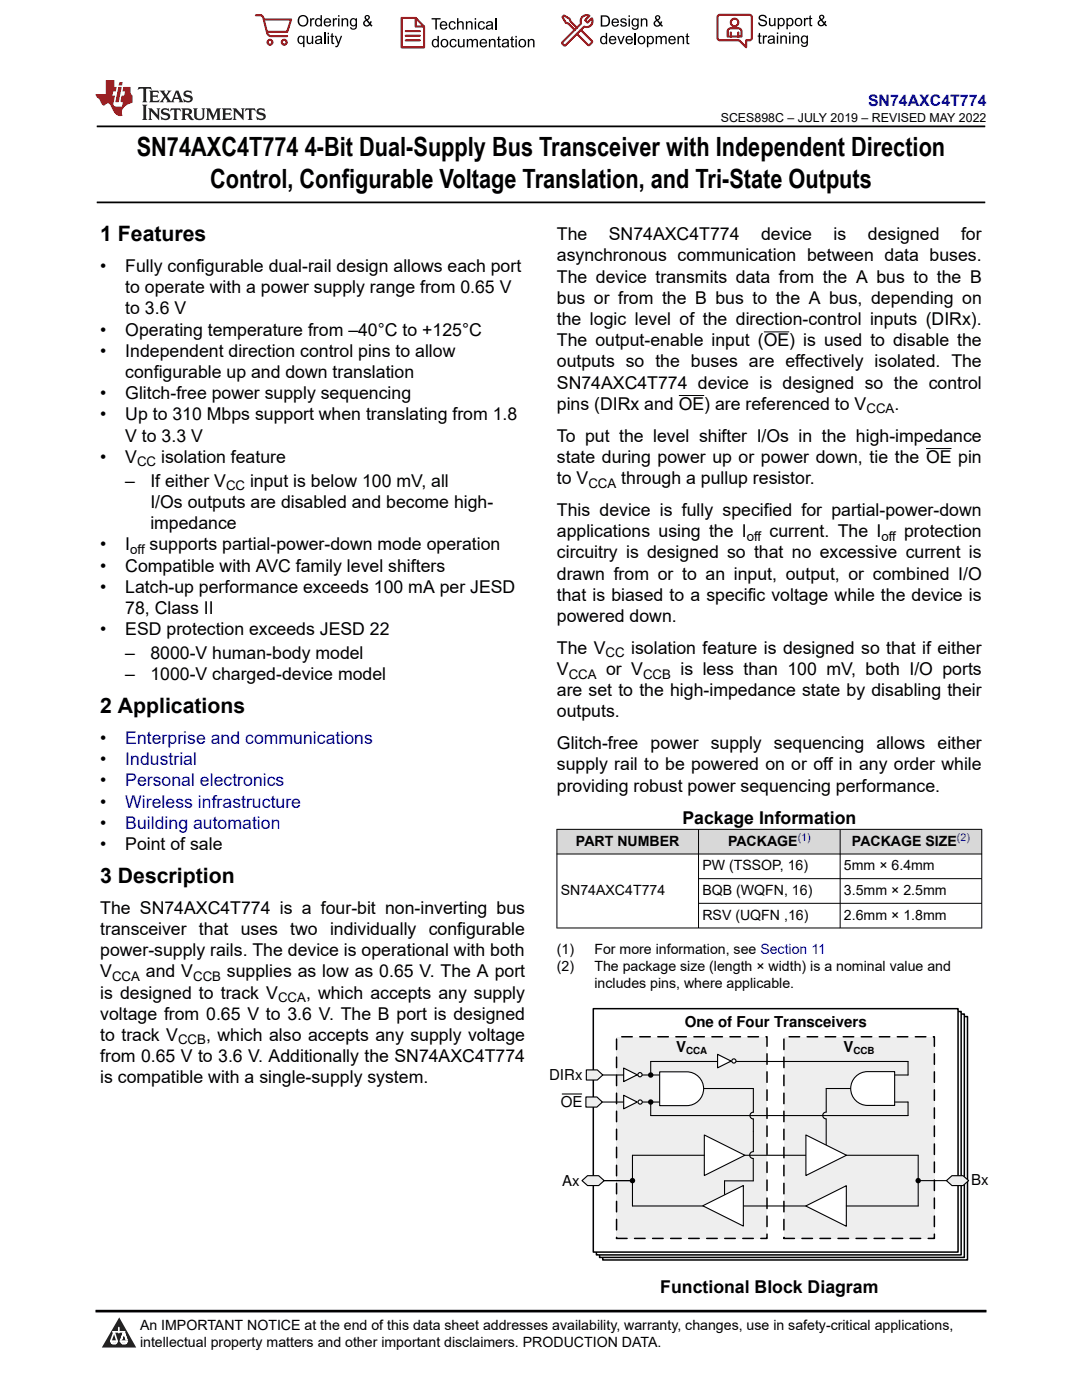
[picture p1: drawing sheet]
<svg xmlns="http://www.w3.org/2000/svg" width="216mm" height="279mm" viewBox="0 0 216 279" stroke-linecap="round" stroke-linejoin="round" font-family="sans-serif">
<path d="M19.3 25.2h177.3M19.3 40.4h177.3" fill="none" stroke="#000" stroke-width=".35"/>
<path d="M135.4 78.9h5.1M152.4 66.2h5.1M184.8 89.5h5.1" fill="none" stroke="#000" stroke-width=".2"/>
<g fill="#d8d8d8">
<path d="M111.1 165.5h84.8v4.9h-84.8z" fill-rule="evenodd"/>
<path d="M111.2 165.6h28.1v4.8h-28.1z" fill-rule="evenodd"/>
<path d="M139.4 165.6h28.2v4.8h-28.2z" fill-rule="evenodd"/>
<path d="M167.7 165.6h28.1v4.8h-28.1z" fill-rule="evenodd"/>
</g>
<path d="M111.1 165.5h84.9M111.1 170.4h84.9M111.1 165.5v19.8M139.4 165.5v19.8M139.4 175.4h56.6M167.6 165.5v19.8M195.9 165.5v19.8M139.4 180.3h56.6M196 185.2h-84.9" fill="none" stroke="#000" stroke-width=".2"/>
<path d="M120.3 202.9h72.8v48.6h-72.8z" fill-rule="evenodd" fill="#fff"/>
<path d="M120.3 202.9h72.8v48.6h-72.8z" fill="none" stroke="#000" stroke-width=".3"/>
<path d="M119.6 202.4h72.8v48.5h-72.8z" fill-rule="evenodd" fill="#fff"/>
<path d="M119.6 202.4h72.8v48.5h-72.8z" fill="none" stroke="#000" stroke-width=".3"/>
<path d="M119 201.9h72.8v48.5h-72.8z" fill-rule="evenodd" fill="#fff"/>
<path d="M119 201.9h72.8v48.5h-72.8z" fill="none" stroke="#000" stroke-width=".3"/>
<path d="M118.4 201.3h72.8v48.6h-72.8z" fill-rule="evenodd" fill="#fff"/>
<path d="M118.4 201.3h72.8v48.6h-72.8z" fill="none" stroke="#000" stroke-width=".3"/>
<path d="M156.4 206.9h30v40.3h-30z" fill-rule="evenodd" fill="#eee"/>
<path d="M156.4 206.9h30v40.3h-30z" fill="none" stroke="#000" stroke-width=".3" stroke-dasharray="2.1 1.5"/>
<path d="M123 206.9h30v40.3h-30z" fill-rule="evenodd" fill="#eee"/>
<path d="M123 206.9h30v40.3h-30z" fill="none" stroke="#000" stroke-width=".3" stroke-dasharray="2.1 1.5"/>
<path d="M140.5 226.5l8.1 4.1-8.1 4z" fill="#fff"/>
<path d="M140.5 226.5l8.1 4.1-8.1 4zM183.2 230.6v10.1" fill="none" stroke="#000" stroke-width=".22"/>
<path d="M160.8 240.7l8.1-4.1v8.1z" fill="#fff"/>
<path d="M112.2 218.3h3.9M120.2 219.9h4.2M120.3 214.5h11.3M129.8 214.5v-2.7h51.4v2.7M129.8 219.9v2.7h51.4v-2.7M140.4 217.2h9.9v4.8a.67 .67 0 0 0-.7 .6 .67 .67 0 0 0 .7 .7v2.5M169.7 217.2h-4.8v4.7M126.2 230.6v10.1h34.6M148.6 230.6h12.2M160.8 240.7l8.1-4.1v8.1z" fill="none" stroke="#000" stroke-width=".22"/>
<g fill="#000">
<circle cx="129.8" cy="219.9" r=".54"/>
<circle cx="129.8" cy="214.5" r=".54"/>
<circle cx="126.2" cy="235.6" r=".54"/>
</g>
<path d="M124.4 213.2l2.7 1.3-2.7 1.4z" fill="#fff"/>
<path d="M124.4 213.2l2.7 1.3-2.7 1.4z" fill="none" stroke="#000" stroke-width=".22"/>
<path d="M124.4 218.6l2.7 1.3-2.7 1.4z" fill="#fff"/>
<path d="M124.4 218.6l2.7 1.3-2.7 1.4zM127.7 219.9h3.9M150.3 225.8v4" fill="none" stroke="#000" stroke-width=".22"/>
<path d="M116.1 235.6l1.1-1h2.3l1.1 1-1.1 1h-2.3z" fill-rule="evenodd" fill="#eee"/>
<path d="M116.1 235.6l1.1-1h2.3l1.1 1-1.1 1h-2.3z" fill="none" stroke="#000" stroke-width=".22"/>
<path d="M117 213.5h2.2l1.1 1-1.1 1h-2.2z" fill-rule="evenodd" fill="#eee"/>
<path d="M117 213.5h2.2l1.1 1-1.1 1h-2.2zM120.6 235.6h5.6M183.2 235.6h5.6" fill="none" stroke="#000" stroke-width=".22"/>
<circle cx="183.2" cy="235.6" r=".54" fill="#000"/>
<path d="M116.9 218.9h2.2l1.1 1-1.1 1h-2.2z" fill-rule="evenodd" fill="#eee"/>
<path d="M116.9 218.9h2.2l1.1 1-1.1 1h-2.2z" fill="none" stroke="#000" stroke-width=".22"/>
<path d="M188.8 235.6l1.2-1h2.2l1.1 1-1.1 1h-2.2z" fill-rule="evenodd" fill="#eee"/>
<path d="M188.8 235.6l1.2-1h2.2l1.1 1-1.1 1h-2.2z" fill="none" stroke="#000" stroke-width=".22"/>
<path d="M160.8 226.5l8.1 4.1-8.1 4z" fill="#fff"/>
<path d="M160.8 226.5l8.1 4.1-8.1 4zM168.8 230.6h14.4" fill="none" stroke="#000" stroke-width=".22"/>
<circle cx="127.7" cy="214.5" r=".42" fill="#fff"/>
<g fill="none" stroke="#000" stroke-width=".22">
<path d="M120.6 235.6h5.6"/>
<circle cx="127.7" cy="214.5" r=".42"/>
</g>
<path d="M131.6 213.9h5.4a3.4 3.4 0 0 1 3.4 3.4 3.4 3.4 0 0 1-3.4 3.4h-5.4z" fill-rule="evenodd" fill="#fff"/>
<path d="M131.6 213.9h5.4a3.4 3.4 0 0 1 3.4 3.4 3.4 3.4 0 0 1-3.4 3.4h-5.4z" fill="none" stroke="#000" stroke-width=".22"/>
<path d="M170.7 214.9a3.4 3.4 0 0 1 2.4-1h5.4v6.7h-5.4a3.4 3.4 0 0 1-3.1-2.1 3.4 3.4 0 0 1 .7-3.6z" fill-rule="evenodd" fill="#fff"/>
<path d="M170.7 214.9a3.4 3.4 0 0 1 2.4-1h5.4v6.7h-5.4a3.4 3.4 0 0 1-3.1-2.1 3.4 3.4 0 0 1 .7-3.6zM178.6 214.5h2.6M178.6 219.9h2.6" fill="none" stroke="#000" stroke-width=".22"/>
<path d="M140.2 240.6l8.1-4v8.1z" fill="#fff"/>
<path d="M150.3 235.7h-5.7v2.7M140.2 240.6l8.1-4v8.1z" fill="none" stroke="#000" stroke-width=".22"/>
<circle cx="127.7" cy="219.9" r=".42" fill="#fff"/>
<g fill="none" stroke="#000" stroke-width=".22">
<path d="M150.3 229.8a.67 .67 0 0 0-.7 .7 .67 .67 0 0 0 .7 .7M150.3 231.2v4.5M164.9 223.3v5.2"/>
<circle cx="127.7" cy="219.9" r=".42"/>
</g>
<path d="M143.2 210.4l2.7 1.4-2.7 1.3z" fill="#fff"/>
<path d="M143.2 210.4l2.7 1.4-2.7 1.3z" fill="none" stroke="#000" stroke-width=".22"/>
<circle cx="146.4" cy="211.7" r=".42" fill="#fff"/>
<g fill="none" stroke="#000" stroke-width=".22">
<path d="M126.2 230.6h14.3M164.8 221.9a.67 .67 0 0 0-.6 .7 .67 .67 0 0 0 .6 .7M168.9 240.7h14.3"/>
<circle cx="146.4" cy="211.7" r=".42"/>
</g>
<path d="M0 0h215.9v23.8h-215.9z" fill-rule="evenodd" fill="#fff"/>
<path d="M27.7 17.4l-.2 .6 .5-.3h.6v.1v2.2l-.2 .4h1l-.2-.4v-2.2v-.1h.5l.5 .3-.1-.6zM29.8 18.1l.2 .4v1.5l-.2 .4h1.9l.1-.6a1.08 1.08 0 0 1-1.3 .2v-.7h.6l.4 .2v-.6l-.4 .2h-.6v-.6l.2-.1a1 1 0 0 1 1 .2l-.1-.5zM31.8 18.1l1 1.1-1 1.2h.9l-.2-.2 .4-.7 .5 .7-.2 .2h1.6l-.2-.2 .1-.4h1l.1 .4-.1 .2h.9l-.2-.3-.8-2h-.5l-1 2.2-.8-1.1 .9-1.1h-.8l.2 .2-.5 .7-.3-.7 .1-.2zM35.2 18.5l.4 1h-.8zM36.8 18.2a.65 .65 0 0 0-.2 .7 .65 .65 0 0 0 .6 .5l.7 .2 .1 .2a.79 .79 0 0 1-.7 .4 .79 .79 0 0 1-.7-.5l.1 .7 .2-.1a.93 .93 0 0 0 1.1 .1 .93 .93 0 0 0 .4-1 1.46 1.46 0 0 0-1.2-.6l-.1-.3a1.09 1.09 0 0 1 1.2 .2l-.2-.6-.1 .1-.6-.2zM28.4 20.9l.2 .4v2.3l-.2 .3h1l-.2-.3v-2.3l.2-.4zM29.6 21.6l.2 .4v1.6l-.2 .3h.8l-.3-.3v-1.4l1.7 1.8v-2l.2-.4h-.8l.2 .2 .1 1.1-1.2-1.3zM32.3 21.8a.65 .65 0 0 0-.2 .7 .65 .65 0 0 0 .7 .4l.6 .2 .1 .2a.79 .79 0 0 1-.7 .4 .79 .79 0 0 1-.7-.5l.1 .7 .2-.1a.93 .93 0 0 0 1.1 .1 .93 .93 0 0 0 .4-.9 1.46 1.46 0 0 0-1.2-.6l-.1-.4a1.09 1.09 0 0 1 1.2 .2l-.2-.6-.1 .1-.6-.1zM34.1 21.6l-.1 .7a.63 .63 0 0 1 .7-.4l.1 1.7-.3 .3h1l-.2-.3v-1.7a.66 .66 0 0 1 .8 .4l-.1-.7zM36.2 21.6l.2 .4v1.6l-.2 .3h.9l-.2-.2v-.7h.5l.1 .2a.79 .79 0 0 0 1.2 .6l-1-.9a.61 .61 0 0 0 .6-.6 .61 .61 0 0 0-.5-.6zM36.9 21.9h.2a.47 .47 0 0 1 .5 .1 .47 .47 0 0 1 .1 .5l-.2 .2h-.6zM38.5 21.6l.2 .2a2.27 2.27 0 0 0 .4 2 1.04 1.04 0 0 0 1.7-.7v-1.3l.2-.2h-.8l.2 .4v1.1a.6 .6 0 0 1-.6 .6 .6 .6 0 0 1-.6-.6v-1.1l.3-.4zM41.1 21.6l.2 .4v1.6l-.2 .3h.7l-.2-.3v-1.5l.9 1.9 .8-1.9v1.5l-.2 .3h1l-.3-.3v-1.6l.3-.4h-.8l-.7 1.5-.7-1.5zM44.3 21.6l.2 .4v1.6l-.2 .3h1.9l.1-.5a1.09 1.09 0 0 1-1.3 .1v-.6h.6l.4 .1v-.6l-.4 .2h-.6v-.6l.2-.1a1.01 1.01 0 0 1 1 .3l-.1-.6zM46.4 21.6l.3 .4v1.6l-.3 .3h.8l-.2-.3v-1.4l1.6 1.8v-2l.2-.4h-.7l.2 .2v1.1l-1.2-1.3zM49 21.6l-.1 .7a.63 .63 0 0 1 .8-.4v1.7l-.3 .3h1l-.2-.3v-1.7a.66 .66 0 0 1 .8 .4l-.1-.7zM51.4 21.8a.65 .65 0 0 0-.2 .7 .65 .65 0 0 0 .6 .4l.6 .2 .2 .2a.79 .79 0 0 1-.8 .4 .79 .79 0 0 1-.6-.5l.1 .7 .2-.1a.93 .93 0 0 0 1 .1 .93 .93 0 0 0 .5-.9 1.46 1.46 0 0 0-1.3-.6l-.1-.4a1.09 1.09 0 0 1 1.3 .2l-.2-.6-.2 .1-.5-.1z" fill="#231f20"/>
<path d="M21.1 16v2.8h-2.1l.1 .3 .9 1a.95 .95 0 0 0 .9 .9 .59 .59 0 0 1 .6-.4 .59 .59 0 0 1 .5 .4l.4 .8a1.59 1.59 0 0 0 2.1 1.3 1.61 1.61 0 0 1 1-2.2l1-.4-.1-1.5a1.59 1.59 0 0 1-.4-1.6h-1.4l-.2 .9h.5l-.1 .8h-.5l-.2 1v.2l.4 .1-.2 .9h-.6a.73 .73 0 0 1-1.1-.7l.3-1.5h-.5l.2-.8h.5l.2-.9h-.5v-1.4zM23.6 17.4l-.6 3h.7l.6-3zM23.8 16.4l-.1 .7h.7l.1-.7z" fill="#ed1c24"/>
<g fill="#000">
<path d="M59.4 4.2a1.12 1.12 0 0 1 2.2 0 1.12 1.12 0 0 1-2.2 0zM59.9 3.5a.89 .89 0 0 0-.1 1.1 .89 .89 0 0 0 1.1 .4 .88 .88 0 0 0 .3-1.3 .88 .88 0 0 0-1.3-.2z" fill-rule="evenodd"/>
<path d="M59.5 7.3l.5-.2 .5 .3v-.3h.3v2.3h-.3v-.8a.74 .74 0 0 1-1 0 .74 .74 0 0 1-.1-1zM59.8 7.5a.57 .57 0 0 0-.2 .7 .57 .57 0 0 0 .8 .2 .57 .57 0 0 0 .1-.7 .57 .57 0 0 0-.7-.2z" fill-rule="evenodd"/>
<path d="M61.9 3.6h.2v.3l.2-.2 .3-.1 .2 .1-.1 .3a.36 .36 0 0 0-.5 0 .36 .36 0 0 0 0 .4v.9h-.3z" fill-rule="evenodd"/>
<path d="M61.2 7.1h.3v.9a.41 .41 0 0 0 .4 .6 .41 .41 0 0 0 .3-.6v-.9h.3v1.7h-.2v-.3a.58 .58 0 0 1-.7 .3 .58 .58 0 0 1-.4-.6z" fill-rule="evenodd"/>
<path d="M63 3.8l.5-.2 .5 .2v-.8h.2v2.3h-.2v-.2a.75 .75 0 0 1-1-.1 .75 .75 0 0 1-.1-1zM63.2 4a.57 .57 0 0 0-.1 .7 .57 .57 0 0 0 .8 .2 .57 .57 0 0 0 .1-.7 .57 .57 0 0 0-.8-.2z" fill-rule="evenodd"/>
<path d="M63 7.3a.74 .74 0 0 1 1-.1 .74 .74 0 0 1 .3 .9v.7h-.3v-.2a.57 .57 0 0 1-.8 .2 .57 .57 0 0 1-.2-.8l1-.3a.41 .41 0 0 0-.4-.4 .41 .41 0 0 0-.4 .4l-.3-.1zM63.2 8.2a.35 .35 0 0 0 .2 .5 .35 .35 0 0 0 .5-.3l.1-.4z" fill-rule="evenodd"/>
<path d="M65.4 6.5h.3v.3h-.3zM65.4 7.1h.3v1.7h-.3z" fill-rule="evenodd"/>
<path d="M64.8 3.8a.76 .76 0 0 1 .9-.1 .76 .76 0 0 1 .4 .8h-1.2a.47 .47 0 0 0 .3 .6 .47 .47 0 0 0 .6-.4l.3 .1a.82 .82 0 0 1-1.3 .3 .82 .82 0 0 1 0-1.3zM65 4l-.1 .3h.9l-.3-.4z" fill-rule="evenodd"/>
<path d="M66.4 3.6h.3v.3l.1-.2 .4-.1 .1 .1-.1 .3a.36 .36 0 0 0-.4 0 .36 .36 0 0 0-.1 .4v.9h-.3z" fill-rule="evenodd"/>
<path d="M66.1 6.7l.3-.1v.5h.3v.3h-.3v.9l.1 .2h.2v.3a.41 .41 0 0 1-.4-.1 .41 .41 0 0 1-.2-.4v-.9h-.2v-.3h.2z" fill-rule="evenodd"/>
<path d="M66.8 7.1h.3l.4 1.4 .5-1.4h.3l-.6 1.7a.57 .57 0 0 1-.8 .6v-.3a.37 .37 0 0 0 .5-.3z" fill-rule="evenodd"/>
<path d="M67.5 3h.2v.3h-.2zM67.5 3.6h.2v1.7h-.2z" fill-rule="evenodd"/>
<path d="M68.2 3.6h.2v.3a.58 .58 0 0 1 .7-.3 .58 .58 0 0 1 .4 .7v1h-.3v-1a.4 .4 0 0 0-.4-.5 .4 .4 0 0 0-.4 .6v.9h-.2z" fill-rule="evenodd"/>
<path d="M70 3.8l.5-.2 .5 .2v-.2h.2v1.5a.71 .71 0 0 1-.5 .8 .71 .71 0 0 1-.8-.5h.2a.46 .46 0 0 0 .6 .3 .46 .46 0 0 0 .3-.6 .78 .78 0 0 1-1.1-.2 .78 .78 0 0 1 .1-1.1zM70.2 4a.53 .53 0 0 0-.1 .8 .53 .53 0 0 0 .8 0 .54 .54 0 0 0 0-.7 .54 .54 0 0 0-.7-.1z" fill-rule="evenodd"/>
<path d="M72.9 3.1a.53 .53 0 0 1 .8 .1 .53 .53 0 0 1-.3 .8l.4 .5 .1-.3 .3 .1-.2 .5 .3 .3-.2 .2-.3-.3a.71 .71 0 0 1-1.2 .1 .71 .71 0 0 1 .4-1.1l-.3-.5zM73 3.5a.3 .3 0 0 0 .6 0 .3 .3 0 0 0-.6 0zM72.9 4.3a.45 .45 0 0 0 0 .7 .45 .45 0 0 0 .7-.2l-.5-.6z" fill-rule="evenodd"/>
<path d="M86.1 3.6h1.8v.3h-.7v2h-.3v-2h-.8z" fill-rule="evenodd"/>
<path d="M86.3 8l.5-.2 .5 .2v-.8h.3v2.2h-.3v-.2a.76 .76 0 0 1-1 0 .76 .76 0 0 1-.1-1zM86.6 8.1a.58 .58 0 0 0-.2 .8 .58 .58 0 0 0 .8 .2 .58 .58 0 0 0 .1-.8 .58 .58 0 0 0-.7-.2z" fill-rule="evenodd"/>
<path d="M88.2 7.9a.81 .81 0 0 1 1.1 .2 .81 .81 0 0 1-.2 1.1 .81 .81 0 0 1-1.1-.1l-.1-.8zM88.3 8.1a.57 .57 0 0 0 0 .9 .57 .57 0 0 0 .8 0 .57 .57 0 0 0 0-.8 .57 .57 0 0 0-.8-.1z" fill-rule="evenodd"/>
<path d="M88 4.4a.77 .77 0 0 1 .9-.1 .77 .77 0 0 1 .4 .8h-1.3a.48 .48 0 0 0 .4 .6 .48 .48 0 0 0 .6-.3h.3a.83 .83 0 0 1-1.3 .4 .83 .83 0 0 1 0-1.4zM88.2 4.6l-.2 .3h1l-.3-.4z" fill-rule="evenodd"/>
<path d="M89.7 4.4a.7 .7 0 0 1 1.2 .3l-.2 .1a.45 .45 0 0 0-.6-.3 .45 .45 0 0 0-.3 .6 .45 .45 0 0 0 .3 .6 .45 .45 0 0 0 .6-.4h.3a.76 .76 0 0 1-1.1 .6 .76 .76 0 0 1-.3-1.1z" fill-rule="evenodd"/>
<path d="M89.9 8a.7 .7 0 0 1 1.2 .3h-.3a.45 .45 0 0 0-.5-.3 .45 .45 0 0 0-.3 .6 .45 .45 0 0 0 .3 .6 .45 .45 0 0 0 .6-.4l.2 .1a.76 .76 0 0 1-1 .5 .76 .76 0 0 1-.4-1.1z" fill-rule="evenodd"/>
<path d="M91.2 3.6h.3v.8a.59 .59 0 0 1 .7-.2 .59 .59 0 0 1 .3 .7v1h-.2v-1a.4 .4 0 0 0-.5-.4 .4 .4 0 0 0-.3 .5v.9h-.3z" fill-rule="evenodd"/>
<path d="M91.4 7.8h.2v.9a.41 .41 0 0 0 .5 .5 .41 .41 0 0 0 .3-.5v-.9h.3v1.6h-.3v-.2a.58 .58 0 0 1-.7 .3 .58 .58 0 0 1-.3-.7z" fill-rule="evenodd"/>
<path d="M93 4.2h.2v.3a.59 .59 0 0 1 .7-.3 .59 .59 0 0 1 .4 .7v1h-.3v-1a.41 .41 0 0 0-.4-.5 .41 .41 0 0 0-.4 .6v.9h-.2z" fill-rule="evenodd"/>
<path d="M93.1 7.8h.3v.2a.56 .56 0 0 1 1 0 .54 .54 0 0 1 .6-.2 .54 .54 0 0 1 .4 .5v1.1h-.3v-1a.34 .34 0 0 0-.3-.4 .34 .34 0 0 0-.4 .3v1.1h-.3v-1a.38 .38 0 0 0-.5-.4 .38 .38 0 0 0-.2 .6v.8h-.3z" fill-rule="evenodd"/>
<path d="M94.7 3.6h.3v.3h-.3zM94.7 4.2h.3v1.7h-.3z" fill-rule="evenodd"/>
<path d="M95.5 4.4a.7 .7 0 0 1 1.3 .3l-.3 .1a.45 .45 0 0 0-.6-.3 .45 .45 0 0 0-.3 .6 .45 .45 0 0 0 .3 .6 .45 .45 0 0 0 .6-.4h.3a.76 .76 0 0 1-1.1 .6 .76 .76 0 0 1-.3-1.1z" fill-rule="evenodd"/>
<path d="M95.9 8a.77 .77 0 0 1 .9-.2 .77 .77 0 0 1 .4 .9h-1.2a.48 .48 0 0 0 .3 .5 .48 .48 0 0 0 .6-.3h.3a.83 .83 0 0 1-1.3 .4 .83 .83 0 0 1 0-1.3zM96.1 8.1l-.1 .4h.9l-.2-.5z" fill-rule="evenodd"/>
<path d="M97.5 7.8h.3v.2a.59 .59 0 0 1 .7-.2 .59 .59 0 0 1 .4 .6v1h-.3v-1a.41 .41 0 0 0-.5-.4 .41 .41 0 0 0-.3 .5v.9h-.3z" fill-rule="evenodd"/>
<path d="M97.1 4.4a.74 .74 0 0 1 1-.1 .74 .74 0 0 1 .3 .9v.7h-.3v-.2a.59 .59 0 0 1-.8 .2 .59 .59 0 0 1-.3-.8l1.1-.3a.42 .42 0 0 0-.4-.4 .42 .42 0 0 0-.5 .4l-.2-.1zM97.3 5.3a.36 .36 0 0 0 .2 .5 .36 .36 0 0 0 .5-.2l.1-.5z" fill-rule="evenodd"/>
<path d="M99.4 7.4l.2-.2v.6h.3v.2h-.3v1l.1 .2h.2l.1 .2a.41 .41 0 0 1-.5 0 .41 .41 0 0 1-.1-.4v-1h-.2v-.2h.2z" fill-rule="evenodd"/>
<path d="M100.3 8a.74 .74 0 0 1 .9-.2 .74 .74 0 0 1 .3 .9l.1 .7h-.3v-.2a.59 .59 0 0 1-.8 .3 .59 .59 0 0 1-.3-.8l1-.3a.42 .42 0 0 0-.3-.4 .42 .42 0 0 0-.5 .3h-.3zM100.5 8.8a.36 .36 0 0 0 .1 .5 .36 .36 0 0 0 .5-.2l.2-.5z" fill-rule="evenodd"/>
<path d="M102 7.4l.3-.2v.6h.3v.2h-.3v1l.1 .2h.2v.2a.41 .41 0 0 1-.5 0 .41 .41 0 0 1-.1-.4v-1h-.2v-.2h.2z" fill-rule="evenodd"/>
<path d="M102.8 7.2h.3v.3h-.3zM102.8 7.8h.3v1.6h-.3z" fill-rule="evenodd"/>
<path d="M103.7 7.9a.81 .81 0 0 1 1.1 .2 .81 .81 0 0 1-.1 1.1 .81 .81 0 0 1-1.2-.1v-.8zM103.9 8.1a.57 .57 0 0 0-.1 .9 .57 .57 0 0 0 .8 0 .57 .57 0 0 0 0-.8 .57 .57 0 0 0-.7-.1z" fill-rule="evenodd"/>
<path d="M105.3 7.8h.3v.2a.59 .59 0 0 1 .7-.2 .59 .59 0 0 1 .4 .6v1h-.3v-1a.41 .41 0 0 0-.5-.4 .41 .41 0 0 0-.3 .5v.9h-.3z" fill-rule="evenodd"/>
<path d="M119.9 3.1h.7a1.12 1.12 0 0 1 1.1 1.1 1.12 1.12 0 0 1-1 1.1h-.8zM120.2 3.3v1.7h.4a.86 .86 0 0 0 .8-.8 .86 .86 0 0 0-.8-.9z" fill-rule="evenodd"/>
<path d="M119.9 7.4l.5-.3 .5 .3v-.8h.2v2.2h-.2v-.2a.75 .75 0 0 1-1 0 .75 .75 0 0 1-.1-1zM120.1 7.5a.57 .57 0 0 0-.1 .8 .57 .57 0 0 0 .8 .2 .57 .57 0 0 0 .1-.8 .57 .57 0 0 0-.8-.2z" fill-rule="evenodd"/>
<path d="M121.7 7.4a.76 .76 0 0 1 .9-.2 .76 .76 0 0 1 .4 .9h-1.2a.47 .47 0 0 0 .3 .5 .47 .47 0 0 0 .6-.3h.3a.82 .82 0 0 1-1.3 .4 .82 .82 0 0 1 0-1.3zM121.9 7.5l-.1 .3h.9l-.3-.4z" fill-rule="evenodd"/>
<path d="M122.2 3.9a.76 .76 0 0 1 .9-.2 .76 .76 0 0 1 .4 .9h-1.2a.47 .47 0 0 0 .4 .5 .47 .47 0 0 0 .5-.3h.3a.82 .82 0 0 1-1.3 .4 .82 .82 0 0 1 0-1.3zM122.5 4l-.2 .3h.9l-.2-.4z" fill-rule="evenodd"/>
<path d="M123.9 3.8a.71 .71 0 0 1 1.1 .3h-.2a.32 .32 0 0 0-.4-.3 .32 .32 0 0 0-.3 .4h.1a.75 .75 0 0 1 .9 .8 .72 .72 0 0 1-.7 .3 .72 .72 0 0 1-.7-.5h.3a.36 .36 0 0 0 .4 .4 .36 .36 0 0 0 .3-.5 .8 .8 0 0 1-.9-.7z" fill-rule="evenodd"/>
<path d="M123.2 7.2h.3l.4 1.3 .5-1.3h.3l-.7 1.6h-.2z" fill-rule="evenodd"/>
<path d="M125.4 3.1h.3v.3h-.3zM125.4 3.7h.3v1.6h-.3z" fill-rule="evenodd"/>
<path d="M125 7.4a.76 .76 0 0 1 .9-.2 .76 .76 0 0 1 .4 .9h-1.2a.47 .47 0 0 0 .3 .5 .47 .47 0 0 0 .6-.3h.3a.82 .82 0 0 1-1.3 .4 .82 .82 0 0 1 0-1.3zM125.2 7.5l-.1 .3h.9l-.2-.4z" fill-rule="evenodd"/>
<path d="M126.2 3.9l.5-.3 .5 .3v-.2h.2v1.4a.71 .71 0 0 1-.5 .8 .71 .71 0 0 1-.8-.5l.2 .1a.46 .46 0 0 0 .6 .2 .46 .46 0 0 0 .3-.6 .78 .78 0 0 1-1.1-.1 .78 .78 0 0 1 .1-1.1zM126.4 4a.53 .53 0 0 0-.1 .8 .53 .53 0 0 0 .8 0 .54 .54 0 0 0 0-.7 .54 .54 0 0 0-.7-.1z" fill-rule="evenodd"/>
<path d="M127.5 7.3a.8 .8 0 0 1 1.1 .2 .8 .8 0 0 1-.1 1.1 .8 .8 0 0 1-1.2-.1v-.8zM127.7 7.5a.56 .56 0 0 0-.1 .9 .56 .56 0 0 0 .8-.1 .56 .56 0 0 0 0-.7 .56 .56 0 0 0-.7-.1z" fill-rule="evenodd"/>
<path d="M127.9 3.7h.2v.2a.58 .58 0 0 1 .7-.2 .58 .58 0 0 1 .4 .6v1h-.3v-1a.4 .4 0 0 0-.4-.4 .4 .4 0 0 0-.4 .5v.9h-.2z" fill-rule="evenodd"/>
<path d="M129.1 7.2h.2v.2a.72 .72 0 0 1 1-.1 .72 .72 0 0 1 .2 1 .64 .64 0 0 1-.5 .5 .64 .64 0 0 1-.6-.2v.8h-.3zM129.5 7.5a.56 .56 0 0 0-.2 .8 .56 .56 0 0 0 .8 .2 .56 .56 0 0 0 .1-.8 .56 .56 0 0 0-.7-.2z" fill-rule="evenodd"/>
<path d="M130.8 7.2h.3v.2a.55 .55 0 0 1 .9 0 .53 .53 0 0 1 .6-.3 .53 .53 0 0 1 .4 .6v1.1h-.2v-1a.34 .34 0 0 0-.3-.4 .34 .34 0 0 0-.4 .3v1.1h-.3v-1a.37 .37 0 0 0-.5-.4 .37 .37 0 0 0-.2 .6v.8h-.3z" fill-rule="evenodd"/>
<path d="M130.8 3.2a.53 .53 0 0 1 .9 .1 .53 .53 0 0 1-.4 .8l.4 .5 .2-.4 .2 .1-.2 .5 .4 .3-.2 .3-.3-.4a.71 .71 0 0 1-1.2 .1 .71 .71 0 0 1 .3-1.1l-.2-.5zM130.9 3.6a.3 .3 0 0 0 .6 0 .3 .3 0 0 0-.6 0zM130.9 4.3a.45 .45 0 0 0 0 .7 .45 .45 0 0 0 .7-.2l-.5-.6z" fill-rule="evenodd"/>
<path d="M133.6 7.4a.76 .76 0 0 1 .9-.2 .76 .76 0 0 1 .3 .9h-1.2a.47 .47 0 0 0 .4 .5 .47 .47 0 0 0 .6-.3h.2a.82 .82 0 0 1-1.2 .4 .82 .82 0 0 1 0-1.3zM133.8 7.5l-.2 .3h1l-.3-.4z" fill-rule="evenodd"/>
<path d="M135.2 7.2h.2v.2a.58 .58 0 0 1 .7-.2 .58 .58 0 0 1 .4 .6v1h-.3v-1a.4 .4 0 0 0-.4-.4 .4 .4 0 0 0-.3 .5v.9h-.3z" fill-rule="evenodd"/>
<path d="M137 6.8l.3-.2v.6h.2v.2h-.2v1v.2h.2l.1 .2a.41 .41 0 0 1-.5 0 .41 .41 0 0 1-.1-.5v-.9h-.2v-.2h.2z" fill-rule="evenodd"/>
<path d="M151.6 3.1a.88 .88 0 0 1 1.4 .5h-.3a.49 .49 0 0 0-.5-.5 .49 .49 0 0 0-.5 .6l.1 .1a1.06 1.06 0 0 1 1.2 1 .95 .95 0 0 1-.9 .4 .95 .95 0 0 1-.8-.7h.3a.58 .58 0 0 0 .6 .5 .58 .58 0 0 0 .5-.6l-.2-.1a.95 .95 0 0 1-1.1-.9z" fill-rule="evenodd"/>
<path d="M151.4 6.7l.3-.2v.6h.2v.2h-.2v1v.2h.2l.1 .2a.41 .41 0 0 1-.5 0 .41 .41 0 0 1-.1-.5v-.9h-.2v-.2h.2z" fill-rule="evenodd"/>
<path d="M152.2 7.1h.3v.2l.1-.2h.4h.1l-.1 .3a.36 .36 0 0 0-.4 0 .36 .36 0 0 0-.1 .5v.8h-.3z" fill-rule="evenodd"/>
<path d="M153.3 7.3a.74 .74 0 0 1 1-.2 .74 .74 0 0 1 .3 .9l.1 .7h-.3l-.1-.2a.57 .57 0 0 1-.8 .3 .57 .57 0 0 1-.1-.9l.9-.2a.41 .41 0 0 0-.4-.4 .41 .41 0 0 0-.4 .3h-.3zM153.5 8.1a.35 .35 0 0 0 .2 .5 .35 .35 0 0 0 .5-.2l.1-.5z" fill-rule="evenodd"/>
<path d="M153.4 3.6h.3v.9a.41 .41 0 0 0 .4 .5 .41 .41 0 0 0 .4-.5v-.9h.2v1.6h-.2v-.2a.58 .58 0 0 1-.7 .2 .58 .58 0 0 1-.4-.6z" fill-rule="evenodd"/>
<path d="M155 6.5h.3v.3h-.3zM155 7.1h.3v1.6h-.3z" fill-rule="evenodd"/>
<path d="M155.2 3.6h.2v.2a.72 .72 0 0 1 1-.1 .72 .72 0 0 1 .2 1 .64 .64 0 0 1-.5 .5 .64 .64 0 0 1-.6-.2v.8h-.3zM155.6 3.9a.56 .56 0 0 0-.2 .8 .56 .56 0 0 0 .8 .2 .56 .56 0 0 0 .1-.8 .56 .56 0 0 0-.7-.2z" fill-rule="evenodd"/>
<path d="M155.7 7.1h.3v.2a.58 .58 0 0 1 .7-.2 .58 .58 0 0 1 .3 .6v1h-.3v-1a.4 .4 0 0 0-.4-.4 .4 .4 0 0 0-.3 .5v.9h-.3z" fill-rule="evenodd"/>
<path d="M156.9 3.6h.3v.2a.72 .72 0 0 1 .9-.1 .72 .72 0 0 1 .2 1 .64 .64 0 0 1-.4 .5 .64 .64 0 0 1-.7-.2v.8h-.3zM157.3 3.9a.56 .56 0 0 0-.1 .8 .56 .56 0 0 0 .7 .2 .56 .56 0 0 0 .2-.8 .56 .56 0 0 0-.8-.2z" fill-rule="evenodd"/>
<path d="M157.4 6.5h.3v.3h-.3zM157.4 7.1h.3v1.6h-.3z" fill-rule="evenodd"/>
<path d="M158.1 7.1h.3v.2a.58 .58 0 0 1 .7-.2 .58 .58 0 0 1 .4 .6v1h-.3v-1a.4 .4 0 0 0-.5-.4 .4 .4 0 0 0-.3 .5v.9h-.3z" fill-rule="evenodd"/>
<path d="M158.8 3.7a.8 .8 0 0 1 1.1 .2 .8 .8 0 0 1-.1 1.1 .8 .8 0 0 1-1.1-.1l-.1-.8zM159 3.9a.56 .56 0 0 0-.1 .9 .56 .56 0 0 0 .9 0 .56 .56 0 0 0-.1-.8 .56 .56 0 0 0-.7-.1z" fill-rule="evenodd"/>
<path d="M160 7.3l.5-.2 .5 .2v-.2h.2v1.4a.71 .71 0 0 1-.5 .9 .71 .71 0 0 1-.9-.5h.3a.46 .46 0 0 0 .6 .2 .46 .46 0 0 0 .2-.6 .78 .78 0 0 1-1-.1 .78 .78 0 0 1 .1-1.1zM160.2 7.4a.53 .53 0 0 0-.1 .8 .53 .53 0 0 0 .8 0 .54 .54 0 0 0 0-.7 .54 .54 0 0 0-.7-.1z" fill-rule="evenodd"/>
<path d="M160.4 3.6h.3v.2l.1-.2h.4h.1l-.1 .3a.36 .36 0 0 0-.4 0 .36 .36 0 0 0-.1 .5v.8h-.3z" fill-rule="evenodd"/>
<path d="M161.5 3.2l.3-.2v.6h.3v.2h-.3v1v.2h.3v.2a.41 .41 0 0 1-.5 0 .41 .41 0 0 1-.1-.5v-.9h-.2v-.2h.2z" fill-rule="evenodd"/>
<path d="M163.6 3.1a.53 .53 0 0 1 .8 .1 .53 .53 0 0 1-.3 .8l.4 .5 .1-.3h.3l-.2 .5 .3 .3-.2 .3-.3-.3a.71 .71 0 0 1-1.2 .1 .71 .71 0 0 1 .4-1.2l-.3-.5zM163.7 3.5a.3 .3 0 0 0 .5 0 .3 .3 0 0 0-.5 0zM163.6 4.2a.45 .45 0 0 0 0 .8 .45 .45 0 0 0 .7-.3l-.5-.6z" fill-rule="evenodd"/>
</g>
<path d="M64.8 6.5v2.3M98.9 3.6v2.3M126.8 6.6v2.2" fill="none" stroke="#000" stroke-width=".28"/>
<g fill="none" stroke="#de0000" stroke-width=".42">
<path d="M51.1 3l1 .1a1.4 1.4 0 0 1 .6 1.2l.7 2.5a.95 .95 0 0 0 1.1 .4h2.8M52.7 3.9h5.4l-.8 2.4h-4M80.1 3.6h2.8v1.7h1.7v4.2h-4.5zM81 7.1h2.8M81 6.2h2.8M81 8.1h2.8M82.9 3.6l1.7 1.7M115.1 5.5l-1.3-1.2-.1-.5-1.2-.7-.3 .3 .7 1.1 .5 .2 1.3 1.3M115.9 6l2.2 2.2v.3l-.5 .5h-.3l-2.2-2.2zM115.9 6l.7-.7a1.19 1.19 0 0 0 1.3-.3 1.19 1.19 0 0 0 .2-1.4l-.9 .9-.4-.5 .8-.8a1.19 1.19 0 0 0-1.4 .1 1.19 1.19 0 0 0-.2 1.4l-3.8 3.7v.3l.3 .3h.3l2.3-2.2M143.2 3.2l.4-.2h6l.4 .2v4.4l-.2 .4-.9 .1v1.3l-1.4-1.3h-3.9l-.4-.3zM145.4 5.8l.4-.1h1.6a.61 .61 0 0 1 .6 .6v1h-2.8v-1z"/>
<path d="M145.8 6.5v.8M147.3 6.5v.8"/>
<circle cx="53.9" cy="8.4" r=".49"/>
<circle cx="56.7" cy="8.4" r=".49"/>
<circle cx="146.6" cy="4.5" r=".75"/>
</g>
<path d="M0 261.4h215.9v18h-215.9z" fill-rule="evenodd" fill="#fff"/>
<path d="M23.8 262.9l3.4 6h-6.9z" fill="#231f20"/>
<path d="M22.1 267.7h1.3l-.4 .5h-.3a.55 .55 0 0 1-.6-.5z" fill-rule="evenodd" fill="#fff"/>
<path d="M22.1 267.7h1.3l-.4 .5h-.3a.55 .55 0 0 1-.6-.5z" fill="none" stroke="#231f20" stroke-width=".34"/>
<path d="M22.1 267.7h1.3l-.4 .5h-.5zM22.6 265.8h.1M22.6 265.8h2.3zM23.7 265.9h.1M23.7 264.9v1zM24 267.7h.1" fill="none" stroke="#fff" stroke-width=".34"/>
<path d="M24.7 265.8l-.7 1.9z" fill="#fff"/>
<path d="M24.7 265.8l-.7 1.9z" fill="none" stroke="#fff" stroke-width=".34"/>
<path d="M24.7 265.8l.7 1.9z" fill="#fff"/>
<path d="M22.8 265.8l-.7 1.9zM22.8 265.8l.6 1.9zM24.7 265.8l.7 1.9zM25.3 267.7h.1" fill="none" stroke="#fff" stroke-width=".34"/>
<path d="M24.1 267.7h1.3a.65 .65 0 0 1-.6 .5 .65 .65 0 0 1-.7-.5z" fill-rule="evenodd" fill="#fff"/>
<path d="M24.1 267.7h1.3a.65 .65 0 0 1-.6 .5 .65 .65 0 0 1-.7-.5z" fill="none" stroke="#231f20" stroke-width=".34"/>
<path d="M24 267.7h.1M24.1 267.7h1.3l-.4 .5h-.5z" fill="none" stroke="#fff" stroke-width=".34"/>
<path d="M19 261.7h177.8" fill="none" stroke="#000" stroke-width=".53"/>
<g font-size="5.3">
<text x="27.3" y="31.2">SN74AXC4T774 4-Bit Dual-Supply Bus Transceiver with Independent Direction</text>
<text x="41.9" y="37.5">Control, Configurable Voltage Translation, and Tri-State Outputs</text>
</g>
<g font-size="4.2">
<text x="20" y="48.1">1 Features</text>
<text x="20" y="142.3">2 Applications</text>
<text x="20" y="176.2">3 Description</text>
</g>
<g font-size="3.5">
<text x="111.1" y="47.9">The</text>
<text x="121.5" y="47.9">SN74AXC4T774</text>
<text x="151.9" y="47.9">device</text>
<text x="166.3" y="47.9">is</text>
<text x="173.2" y="47.9">designed</text>
<text x="191.8" y="47.9">for</text>
<text x="111.1" y="52.2">asynchronous communication between data buses.</text>
<text x="20" y="54.3">•</text>
<text x="25" y="54.3">Fully configurable dual-rail design allows each port</text>
<text x="25" y="58.5">to operate with a power supply range from 0.65 V</text>
<text x="111.1" y="56.4">The device transmits data from the A bus to the B</text>
<text x="25" y="62.8">to 3.6 V</text>
<text x="111.1" y="60.6">bus or from the B bus to the A bus, depending on</text>
<text x="111.1" y="64.9">the logic level of the direction-control inputs (DIRx).</text>
<text x="20" y="67">•</text>
<text x="20" y="71.2">•</text>
<text x="25" y="67">Operating temperature from –40°C to +125°C</text>
<text x="25" y="71.2">Independent direction control pins to allow</text>
<text x="111.1" y="69.1">The output-enable input (OE) is used to disable the</text>
<text x="25" y="75.5">configurable up and down translation</text>
<text x="111.1" y="73.3">outputs so the buses are effectively isolated. The</text>
<text x="111.1" y="77.6">SN74AXC4T774 device is designed so the control</text>
<text x="20" y="79.7">•</text>
<text x="20" y="83.9">•</text>
<text x="25" y="79.7">Glitch-free power supply sequencing</text>
<text x="25" y="83.9">Up to 310 Mbps support when translating from 1.8</text>
<text x="111.1" y="81.8">pins (DIRx and OE) are referenced to V</text>
<text x="178.5" y="81.8">.</text>
<text x="25" y="88.2">V to 3.3 V</text>
<text x="111.1" y="88.2">To put the level shifter I/Os in the high-impedance</text>
<text x="20" y="92.4">•</text>
<text x="25" y="92.4">V</text>
<text x="32.2" y="92.4">isolation feature</text>
<text x="111.1" y="92.4">state during power up or power down, tie the OE pin</text>
<text x="25" y="97.1">–</text>
<text x="30" y="97.1">If either V</text>
<text x="30" y="101.4">I/Os outputs are disabled and become high-</text>
<text x="49.9" y="97.1">input is below 100 mV, all</text>
<text x="111.1" y="96.6">to V</text>
<text x="124" y="96.6">through a pullup resistor.</text>
<text x="30" y="105.6">impedance</text>
<text x="111.1" y="103">This device is fully specified for partial-power-down</text>
<text x="111.1" y="107.2">applications using the I</text>
<text x="153.6" y="107.2">current. The I</text>
<text x="180.4" y="107.2">protection</text>
<text x="20" y="109.8">•</text>
<text x="25" y="109.8">I</text>
<text x="29.9" y="109.8">supports partial-power-down mode operation</text>
<text x="111.1" y="111.4">circuitry is designed so that no excessive current is</text>
<text x="20" y="114.1">•</text>
<text x="20" y="118.3">•</text>
<text x="25" y="114.1">Compatible with AVC family level shifters</text>
<text x="25" y="118.3">Latch-up performance exceeds 100 mA per JESD</text>
<text x="111.1" y="119.9">that is biased to a specific voltage while the device is</text>
<text x="111.1" y="115.7">drawn from or to an input, output, or combined I/O</text>
<text x="25" y="122.5">78, Class II</text>
<text x="111.1" y="124.1">powered down.</text>
<text x="20" y="126.8">•</text>
<text x="25" y="126.8">ESD protection exceeds JESD 22</text>
<text x="25" y="131.5">–</text>
<text x="30" y="131.5">8000-V human-body model</text>
<text x="111.1" y="130.5">The V</text>
<text x="125.9" y="130.5">isolation feature is designed so that if either</text>
<text x="25" y="135.8">–</text>
<text x="30" y="135.8">1000-V charged-device model</text>
<text x="111.1" y="134.7">V</text>
<text x="120.9" y="134.7">or V</text>
<text x="135.8" y="134.7">is less than 100 mV, both I/O ports</text>
<text x="111.1" y="139">are set to the high-impedance state by disabling their</text>
<text x="111.1" y="143.2">outputs.</text>
<text x="20" y="148.5">•</text>
<text x="111.1" y="149.5">Glitch-free power supply sequencing allows either</text>
<text x="20" y="152.7">•</text>
<text x="111.1" y="153.8">supply rail to be powered on or off in any order while</text>
<text x="20" y="156.9">•</text>
<text x="20" y="161.2">•</text>
<text x="111.1" y="158">providing robust power sequencing performance.</text>
<text x="20" y="165.4">•</text>
<text x="136.2" y="164.4">Package Information</text>
<text x="20" y="169.6">•</text>
<text x="25" y="169.6">Point of sale</text>
<text x="20" y="182.3">The SN74AXC4T774 is a four-bit non-inverting bus</text>
<text x="20" y="190.8">power-supply rails. The device is operational with both</text>
<text x="20" y="186.6">transceiver that uses two individually configurable</text>
<text x="20" y="195">V</text>
<text x="29.1" y="195">and V</text>
<text x="45.3" y="195">supplies as low as 0.65 V. The A port</text>
<text x="20" y="203.5">voltage from 0.65 V to 3.6 V. The B port is designed</text>
<text x="20" y="199.3">is designed to track V</text>
<text x="61.1" y="199.3">, which accepts any supply</text>
<text x="20" y="207.7">to track V</text>
<text x="41.1" y="207.7">, which also accepts any supply voltage</text>
<text x="20" y="212">from 0.65 V to 3.6 V. Additionally the SN74AXC4T774</text>
<text x="20" y="216.2">is compatible with a single-supply system.</text>
<text x="131.8" y="258.1">Functional Block Diagram</text>
</g>
<g font-size="3.5" fill="#00f">
<text x="25" y="148.5">Enterprise and communications</text>
<text x="25" y="152.7">Industrial</text>
<text x="25" y="156.9">Personal electronics</text>
<text x="25" y="161.2">Wireless infrastructure</text>
<text x="25" y="165.4">Building automation</text>
</g>
<text font-size="3.2" fill="#00f" x="173.2" y="21.1">SN74AXC4T774</text>
<g font-size="3">
<text x="134.9" y="209.9">V</text>
<text x="136.6" y="205">One of Four Transceivers</text>
<text x="168.3" y="209.9">V</text>
<text x="109.6" y="215.6">DIRx</text>
<text x="111.9" y="220.9">OE</text>
<text x="112.1" y="236.7">Ax</text>
<text x="193.8" y="236.5">Bx</text>
</g>
<g font-size="2.8">
<text x="114.9" y="168.8">PART NUMBER</text>
<text x="140.2" y="173.7">PW (TSSOP, 16)</text>
<text x="145.3" y="168.8">PACKAGE</text>
<text x="168.4" y="173.7">5mm × 6.4mm</text>
<text x="170" y="168.8">PACKAGE SIZE</text>
<text x="111.9" y="178.6">SN74AXC4T774</text>
<text x="140.2" y="178.6">BQB (WQFN, 16)</text>
<text x="168.4" y="178.6">3.5mm × 2.5mm</text>
<text x="140.2" y="183.6">RSV (UQFN ,16)</text>
<text x="168.4" y="183.6">2.6mm × 1.8mm</text>
<text x="111.1" y="190.4">(1)</text>
<text x="118.6" y="190.4">For more information, see Section 11</text>
<text x="111.1" y="193.7">(2)</text>
<text x="118.6" y="193.7">The package size (length × width) is a nominal value and</text>
<text x="118.6" y="197.1">includes pins, where applicable.</text>
<text x="27.9" y="265.5">An IMPORTANT NOTICE at the end of this data sheet addresses availability, warranty, changes, use in safety-critical applications,</text>
<text x="27.9" y="268.9">intellectual property matters and other important disclaimers. PRODUCTION DATA.</text>
</g>
<g font-size="2.6">
<text x="172.9" y="82.5">CCA</text>
<text x="27.4" y="93.1">CC</text>
<text x="45.1" y="97.9">CC</text>
<text x="117.4" y="97.3">CCA</text>
<text x="149" y="107.9">off</text>
<text x="175.9" y="107.9">off</text>
<text x="26" y="110.6">off</text>
<text x="120.8" y="131.2">CC</text>
<text x="113.5" y="135.4">CCA</text>
<text x="128.3" y="135.4">CCB</text>
<text x="22.4" y="195.7">CCA</text>
<text x="38.5" y="195.7">CCB</text>
<text x="55.5" y="200">CCA</text>
<text x="35.5" y="208.4">CCB</text>
</g>
<text font-size="2.5" x="143.8" y="24.3">SCES898C – JULY 2019 – REVISED MAY 2022</text>
<g font-size="2.1" fill="#00f">
<text x="159.2" y="167.8">(1)</text>
<text x="191" y="167.8">(2)</text>
</g>
<g font-size="1.9">
<text x="136.9" y="210.3">CCA</text>
<text x="170.3" y="210.3">CCB</text>
</g>
</svg>
